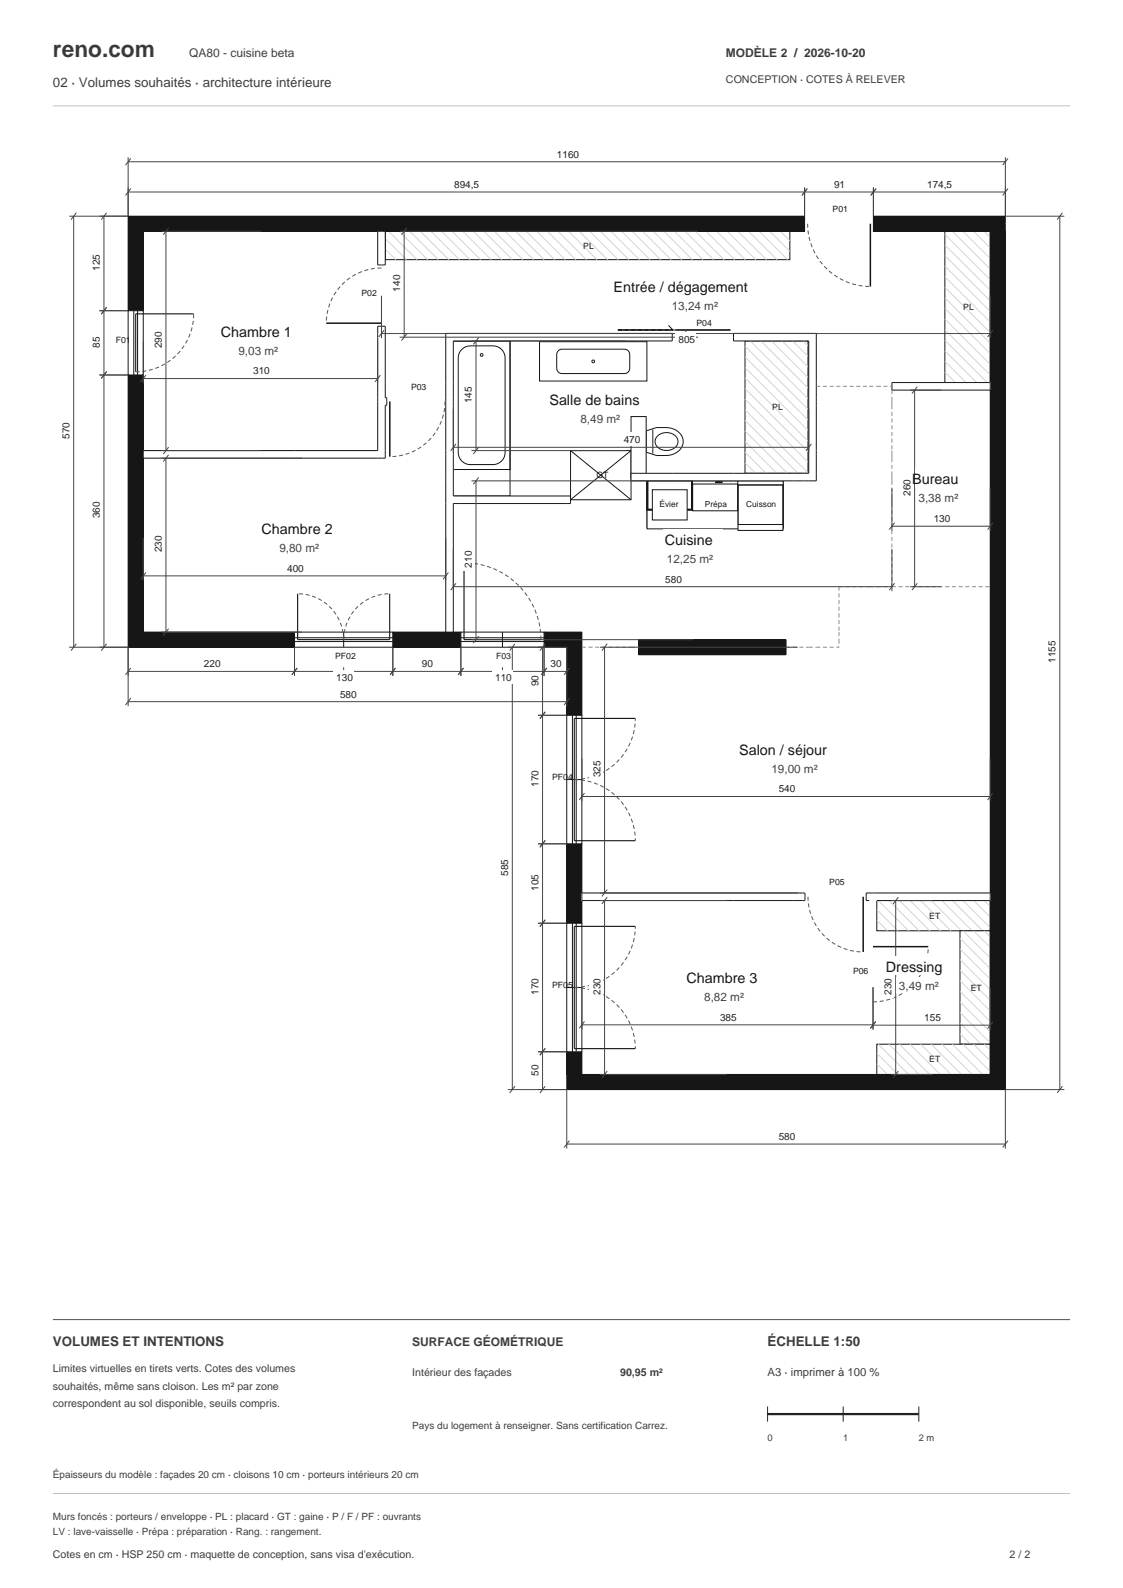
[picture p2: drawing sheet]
<svg xmlns="http://www.w3.org/2000/svg" width="297mm" height="420mm" viewBox="0 0 297 420" stroke-linecap="round" stroke-linejoin="round" font-family="sans-serif">
<path d="M14 28h269" fill="none" stroke="#bdc5bc" stroke-width=".26"/>
<path d="M35.9 59.2h228v227h-112v-117h-116z" fill="#fff"/>
<path d="M150.9 119.2h16v13h-16z" fill="#fff" stroke="#151715" stroke-width=".26"/>
<path d="M150.9 119.2l16 13M166.9 119.2l-16 13" fill="none" stroke="#151715" stroke-width=".26"/>
<g fill="#fff" stroke="#151715" stroke-width=".26">
<path d="M119.9 90.2h15v34h-15z"/>
<path d="M122.1 92.4a3.2 3.2 0 0 1 2.3-.9h6a3.2 3.2 0 0 1 3.2 3.2v25a3.2 3.2 0 0 1-3.2 3.2h-6a3.2 3.2 0 0 1-3.2-3.2v-25a3.2 3.2 0 0 1 .9-2.3z"/>
</g>
<circle cx="127.4" cy="93.9" r=".36" fill="none" stroke="#151715" stroke-width=".26"/>
<g fill="#fff" stroke="#151715" stroke-width=".26">
<path d="M142.7 90.4h28.4v10.4h-28.4z"/>
<path d="M147.6 92.8l1-.4h16.5a1.4 1.4 0 0 1 1.4 1.4v3.6a1.4 1.4 0 0 1-1.4 1.4h-16.5a1.4 1.4 0 0 1-1.4-1.4v-3.6z"/>
</g>
<circle cx="156.9" cy="95.6" r=".36" fill="none" stroke="#151715" stroke-width=".26"/>
<g fill="#fff" stroke="#151715" stroke-width=".26">
<path d="M170.9 114a8.9 8.9 0 0 1 8-.2 3.4 3.4 0 0 1 1.7 3.6 3.4 3.4 0 0 1-2.8 2.8 9.9 9.9 0 0 1-6.9-.6z"/>
<path d="M173.8 115.4a3.4 3.4 0 0 1 5.5 1 2.95 2.95 0 0 1-4.4 2.5 2.14 2.14 0 0 1-1.1-3.5z"/>
</g>
<path d="M172.7 113.6v6.4" fill="none" stroke="#151715" stroke-width=".26"/>
<path d="M166.9 110.2h4v16h-4z" fill="#fff" stroke="#151715" stroke-width=".26"/>
<path d="M119.9 90.2h15v34h-15z" fill="none" stroke="#151715" stroke-width=".26"/>
<g fill="#fff" stroke="#151715" stroke-width=".26">
<path d="M119.9 124.2h15v7h-15z"/>
<path d="M197 90.2h16.7v35h-16.7z"/>
</g>
<g fill="none" stroke="#d2d6d0" stroke-width=".26">
<path d="M197 100l16.7 16.6M197 97.2l16.7 16.6M197 94.4l16.7 16.6M197 91.6l16.7 16.6M198.4 90.2l15.3 15.2M201.2 90.2l12.5 12.4M204 90.2l9.7 9.6M206.8 90.2l6.9 6.8M209.6 90.2l4.1 4M212.4 90.2l1.3 1.2M197 119.6l5.6 5.6M197 116.8l8.4 8.4"/>
<path d="M197 114l11.2 11.2M197 111.2l14 14M197 108.4l16.7 16.6M197 105.6l16.7 16.6M197 102.8l16.7 16.6M197 122.4l2.8 2.8"/>
</g>
<path d="M231.9 238.2h30v8h-30z" fill="#fff" stroke="#151715" stroke-width=".26"/>
<g fill="none" stroke="#d2d6d0" stroke-width=".26">
<path d="M232.3 238.2l8 8M235.1 238.2l8 8M237.9 238.2l8 8M240.7 238.2l8 8M243.5 238.2l8 8M246.3 238.2l8 8M249.1 238.2l8 8M251.9 238.2l8 8M254.7 238.2l7.2 7.2M257.5 238.2l4.4 4.4M260.3 238.2l1.6 1.6M231.9 243.4l2.8 2.8"/>
<path d="M231.9 240.6l5.6 5.6"/>
</g>
<path d="M253.9 246.2h8v30h-8z" fill="#fff" stroke="#151715" stroke-width=".26"/>
<g fill="none" stroke="#d2d6d0" stroke-width=".26">
<path d="M253.9 259.4l8 8M253.9 256.6l8 8M253.9 253.8l8 8M253.9 251l8 8M253.9 248.2l8 8M254.7 246.2l7.2 7.2M257.5 246.2l4.4 4.4M260.3 246.2l1.6 1.6M253.9 273.4l2.8 2.8M253.9 270.6l5.6 5.6M253.9 267.8l8 8M253.9 265l8 8"/>
<path d="M253.9 262.2l8 8"/>
</g>
<path d="M231.9 276.2h30v8h-30z" fill="#fff" stroke="#151715" stroke-width=".26"/>
<g fill="none" stroke="#d2d6d0" stroke-width=".26">
<path d="M231.9 278.6l5.6 5.6M232.3 276.2l8 8M235.1 276.2l8 8M237.9 276.2l8 8M240.7 276.2l8 8M243.5 276.2l8 8M246.3 276.2l8 8M249.1 276.2l8 8M251.9 276.2l8 8M254.7 276.2l7.2 7.2M257.5 276.2l4.4 4.4M260.3 276.2l1.6 1.6"/>
<path d="M231.9 281.4l2.8 2.8"/>
</g>
<path d="M101.9 61.2h107v7.5h-107z" fill="#fff" stroke="#151715" stroke-width=".26"/>
<g fill="none" stroke="#d2d6d0" stroke-width=".26">
<path d="M101.9 65.9l2.8 2.8M101.9 63.1l5.6 5.6M102.8 61.2l7.5 7.5M105.6 61.2l7.5 7.5M108.4 61.2l7.5 7.5M111.2 61.2l7.5 7.5M114 61.2l7.5 7.5M116.8 61.2l7.5 7.5M119.6 61.2l7.5 7.5M122.4 61.2l7.5 7.5M125.2 61.2l7.5 7.5M128 61.2l7.5 7.5"/>
<path d="M130.8 61.2l7.5 7.5M133.6 61.2l7.5 7.5M136.4 61.2l7.5 7.5M139.2 61.2l7.5 7.5M142 61.2l7.5 7.5M144.8 61.2l7.5 7.5M147.6 61.2l7.5 7.5M150.4 61.2l7.5 7.5M153.2 61.2l7.5 7.5M156 61.2l7.5 7.5M158.8 61.2l7.5 7.5M161.6 61.2l7.5 7.5"/>
<path d="M164.4 61.2l7.5 7.5M167.2 61.2l7.5 7.5M170 61.2l7.5 7.5M172.8 61.2l7.5 7.5M175.6 61.2l7.5 7.5M178.4 61.2l7.5 7.5M181.2 61.2l7.5 7.5M184 61.2l7.5 7.5M186.8 61.2l7.5 7.5M189.6 61.2l7.5 7.5M192.4 61.2l7.5 7.5M195.2 61.2l7.5 7.5"/>
<path d="M198 61.2l7.5 7.5M200.8 61.2l7.5 7.5M203.6 61.2l5.3 5.3M206.4 61.2l2.5 2.5"/>
</g>
<path d="M249.9 61.2h12v40h-12z" fill="#fff" stroke="#151715" stroke-width=".26"/>
<g fill="none" stroke="#d2d6d0" stroke-width=".26">
<path d="M249.9 78.8l12 12M249.9 76l12 12M249.9 73.2l12 12M249.9 70.4l12 12M249.9 67.6l12 12M249.9 64.8l12 12M249.9 62l12 12M251.9 61.2l10 10M254.7 61.2l7.2 7.2M257.5 61.2l4.4 4.4M260.3 61.2l1.6 1.6M249.9 98.4l2.8 2.8"/>
<path d="M249.9 95.6l5.6 5.6M249.9 92.8l8.4 8.4M249.9 90l11.2 11.2M249.9 87.2l12 12M249.9 84.4l12 12M249.9 81.6l12 12"/>
</g>
<g fill="#fff" stroke="#151715" stroke-width=".26">
<path d="M171.1 127.4h12v12.1h-12z"/>
<path d="M183.1 127.4h12v12.1h-12z"/>
<path d="M195.1 127.4h12v12.1h-12z"/>
<path d="M171.1 127.2h36v12.7h-36z"/>
<path d="M176.6 128.1h1v5.7h-1z"/>
<path d="M195.2 128.2h11.9v12.1h-11.9z"/>
<path d="M195.2 128.3h11.8v10.4h-11.8z"/>
<path d="M171.1 127.2h12v7.7h-12z"/>
<path d="M183.1 127.2h12v7.7h-12z"/>
<path d="M183.2 128h11.9v7.1h-11.9z"/>
<path d="M189.6 127.4h1.1v.2h-1.1z"/>
<path d="M189.3 127.4h1.7v.2h-1.7z"/>
<path d="M171.1 134.7h12v.2h-12z"/>
<path d="M171.1 127.3h.3v7.5h-.3z"/>
<path d="M182.9 127.3h.2v7.5h-.2z"/>
<path d="M172.5 129.5h9.2v8h-9.2z"/>
</g>
<g fill="#151715">
<path d="M33.9 57.2h178.9v4h-178.9z"/>
<path d="M231 57.2h34.9v4h-34.9z"/>
<path d="M33.9 61.2h4v21h-4z"/>
</g>
<path d="M99.9 61.2h2v8.9h-2z" fill="#fff"/>
<path d="M261.9 61.2h4v223h-4z" fill="#151715"/>
<g fill="#fff">
<path d="M99.9 86.3h2v18.9h-2z"/>
<path d="M117.9 88.2h59.9v2h-59.9z"/>
<path d="M194 88.2h21.9v2h-21.9z"/>
<path d="M117.9 90.2h2v15h-2z"/>
<path d="M213.9 90.2h2v35h-2z"/>
</g>
<path d="M33.9 99.2h4v68h-4z" fill="#151715"/>
<g fill="#fff">
<path d="M235.9 101.2h26v2h-26z"/>
<path d="M99.9 105.2h1v2h-1z"/>
<path d="M100.9 105.2h1.4v2h-1.4z"/>
<path d="M117.9 105.2h.6v1h-.6z"/>
<path d="M118.5 105.2h1.4v2h-1.4z"/>
<path d="M117.9 106.2h.6v1h-.6z"/>
<path d="M99.9 107.2h2v12h-2z"/>
<path d="M117.9 107.2h2v24h-2z"/>
<path d="M37.9 119.2h64v2h-64z"/>
<path d="M166.9 125.2h49v2h-49z"/>
<path d="M117.9 131.2h1v2h-1z"/>
<path d="M118.9 131.2h32v2h-32z"/>
<path d="M117.9 133.2h2v34h-2z"/>
</g>
<g fill="#151715">
<path d="M33.9 167.2h44v4h-44z"/>
<path d="M103.9 167.2h18v4h-18z"/>
<path d="M143.9 167.2h10v4h-10z"/>
<path d="M168.9 169.2h39v4h-39z"/>
<path d="M149.9 171.2h4v18h-4z"/>
<path d="M149.9 223.2h4v21h-4z"/>
</g>
<g fill="#fff">
<path d="M153.9 236.2h59v2h-59z"/>
<path d="M229.1 236.2h32.8v2h-32.8z"/>
</g>
<g fill="#151715">
<path d="M149.9 278.2h4v6h-4z"/>
<path d="M149.9 284.2h116v4h-116z"/>
</g>
<g fill="none" stroke="#151715" stroke-width=".26">
<path d="M33.9 57.2h178.9v4h-174.9v21h-4zM231 57.2h34.9v231h-116v-10h4v6h108v-223h-30.9zM99.9 61.2v8.9h2v-8.9M33.9 99.2h4v68h40v4h-44zM194 88.2h21.9v39h-49v-2h47v-35h-19.9zM37.9 119.2h62v-32.9h2v18.9h.4v2h-.4v14h-64M261.9 101.2h-26v2h26M103.9 167.2h18v4h-18zM117.9 167.2v-79h59.9v2h-57.9v41h31v2h-31v34M143.9 167.2h10v22h-4v-18h-6zM168.9 169.2h39v4h-39zM149.9 223.2h4v21h-4z"/>
<path d="M153.9 236.2h59v2h-59M231.9 238.2h30M261.9 236.2h-32.8v2h.8"/>
</g>
<path d="M33.9 82.2h4v17h-4z" fill="#fff" stroke="#151715" stroke-width=".26"/>
<path d="M35.4 82.2v17M36.4 82.2v17" fill="none" stroke="#151715" stroke-width=".26"/>
<path d="M77.9 167.2h26v4h-26z" fill="#fff" stroke="#151715" stroke-width=".26"/>
<path d="M77.9 168.7h26M77.9 169.7h26M90.9 167.2v4" fill="none" stroke="#151715" stroke-width=".26"/>
<path d="M121.9 167.2h22v4h-22z" fill="#fff" stroke="#151715" stroke-width=".26"/>
<path d="M121.9 168.7h22M121.9 169.7h22M132.9 167.2v4" fill="none" stroke="#151715" stroke-width=".26"/>
<path d="M149.9 189.2h4v34h-4z" fill="#fff" stroke="#151715" stroke-width=".26"/>
<path d="M151.4 189.2v34M152.4 189.2v34M149.9 206.2h4" fill="none" stroke="#151715" stroke-width=".26"/>
<path d="M149.9 244.2h4v34h-4z" fill="#fff" stroke="#151715" stroke-width=".26"/>
<path d="M176.8 86.1l1.2 1.2M151.4 244.2v34M152.4 244.2v34M149.9 261.2h4" fill="none" stroke="#151715" stroke-width=".26"/>
<path d="M163.4 87.3h14.6M178.6 87.3h14.6" fill="none" stroke="#151715" stroke-width=".44"/>
<path d="M230.2 59.2v16.6M86.3 85.5h14.6M103.1 106.2v14.6M228.3 237.2v14.6M230.9 250.4h14.6" fill="none" stroke="#151715" stroke-width=".4"/>
<g fill="none" stroke="#555" stroke-width=".26" stroke-dasharray="1.1 .7" stroke-linecap="butt">
<path d="M213.6 59.2a16.6 16.6 0 0 0 16.6 16.6M100.9 70.9a14.6 14.6 0 0 0-14.6 14.6M35.9 98.3a15.3 15.3 0 0 0 15.3-15.3M117.7 106.2a14.6 14.6 0 0 1-14.6 14.6M90.9 169.2a12.1 12.1 0 0 0-12.2-12.2M90.9 169.2a12.1 12.1 0 0 1 12.2-12.2M143.1 169.2a20.3 20.3 0 0 0-20.4-20.4M151.9 206.1a16.1 16.1 0 0 0 16.1-16.1M151.9 206.2a16.1 16.1 0 0 1 16.1 16.1M213.7 237.2a14.6 14.6 0 0 0 14.6 14.6M151.9 261.1a16.1 16.1 0 0 0 16.1-16.1M151.9 261.2a16.1 16.1 0 0 1 16.1 16.1"/>
<path d="M230.9 265a14.6 14.6 0 0 0 14.6-14.6"/>
</g>
<path d="M51.2 83h-15.3v15.3M78.7 157v12.2h24.4v-12.2M122.7 148.8v20.4h20.4M168 190h-16.1v32.3h16.1M168 245h-16.1v32.3h16.1" fill="none" stroke="#151715" stroke-width=".3"/>
<path d="M178.6 87.3h-15.2" fill="none" stroke="#151715" stroke-width=".26" stroke-dasharray="1.1 .7" stroke-linecap="butt"/>
<g fill="none" stroke="#444" stroke-width=".26">
<path d="M19.5 57.2v114M20.2 56.3l-1.4 1.8M27.5 57.2v114M28.2 56.3l-1.4 1.8M33.9 41.6v15.6h-15.6M33.9 50.8h232M33.9 42.8h232M34.6 49.9l-1.4 1.8M34.6 41.9l-1.4 1.8M212.8 49.6v7.6M213.5 49.9l-1.4 1.8M231 49.6v7.6"/>
<path d="M231.7 49.9l-1.4 1.8M265.9 41.6v15.6h15.6M266.6 49.9l-1.4 1.8M266.6 41.9l-1.4 1.8M280.3 57.2v231M281 56.3l-1.4 1.8M42.7 61.2h26.3M43.9 61.2v58M44.6 60.3l-1.4 1.8M100.9 78.2v11.2M105.7 61.2h78.9M106.9 61.2v28"/>
<path d="M107.6 60.3l-1.4 1.8M261.9 78.2v11.2M26.3 82.2h7.6M26.3 99.2h7.6M28.2 81.3l-1.4 1.8M28.2 98.3l-1.4 1.8M37.9 90.1v11.2M38.6 99.2l-1.4 1.8M99.9 90.1v11.2M100.6 99.2l-1.4 1.8M100.9 88.2h161M101.6 87.3l-1.4 1.8"/>
<path d="M105.7 89.2h78.9M107.6 88.3l-1.4 1.8M124.7 90.2h40.8M125.9 90.2v29M126.6 89.3l-1.4 1.8M181.4 87.1v3.6M262.6 87.3l-1.4 1.8M37.9 100.1h62M42.7 119.2h26.3M44.6 118.3l-1.4 1.8M119.9 108.3v11.2M119.9 118.3h94"/>
<path d="M120.6 117.4l-1.4 1.8M124.7 119.2h40.8M126.6 118.3l-1.4 1.8M213.9 108.3v11.2M214.6 117.4l-1.4 1.8M240.7 103.2h8.2M241.9 103.2v52M242.6 102.3l-1.4 1.8M42.7 121.2h37.1M43.9 121.2v46M44.6 120.3l-1.4 1.8M124.7 127.2h58.6"/>
<path d="M125.9 127.2v42M126.6 126.3l-1.4 1.8M235.9 129.2v11.2M235.9 139.2h26M236.6 138.3l-1.4 1.8M261.9 129.2v11.2M262.6 138.3l-1.4 1.8M37.9 142.3v11.2M37.9 152.3h80M38.6 151.4l-1.4 1.8M117.9 142.3v11.2M118.6 151.4l-1.4 1.8"/>
<path d="M119.9 145.2v11.2M119.9 155.2h116M120.6 154.3l-1.4 1.8M235.9 145.2v11.2M236.6 154.3l-1.4 1.8M240.7 155.2h8.2M242.6 154.3l-1.4 1.8M18.3 171.2h15.6v15.6M20.2 170.3l-1.4 1.8M28.2 170.3l-1.4 1.8M33.9 177.6h116M34.6 176.7l-1.4 1.8"/>
<path d="M42.7 167.2h37.1M44.6 166.3l-1.4 1.8M77.9 171.2v7.6M78.6 176.7l-1.4 1.8M90.9 176.5v3.6M103.9 171.2v7.6M104.6 176.7l-1.4 1.8M121.9 171.2v7.6M122.6 176.7l-1.4 1.8M124.7 169.2h58.6M126.6 168.3l-1.4 1.8M132.9 176.5v3.6"/>
<path d="M134.3 171.2h15.6v15.6M135.5 171.2v117M136.2 170.3l-1.4 1.8M143.5 171.2v117M143.9 171.2v7.6M144.2 170.3l-1.4 1.8M144.6 176.7l-1.4 1.8M150.6 176.7l-1.4 1.8M158.7 171.2h52.3M159.9 171.2v65M160.6 170.3l-1.4 1.8M33.9 185.6h116"/>
<path d="M34.6 184.7l-1.4 1.8M142.3 189.2h7.6M144.2 188.3l-1.4 1.8M150.6 184.7l-1.4 1.8M153.9 200.7v11.2M153.9 210.7h108M154.6 209.8l-1.4 1.8M261.9 200.7v11.2M262.6 209.8l-1.4 1.8M142.3 223.2h7.6M144.2 222.3l-1.4 1.8M158.7 236.2h52.3"/>
<path d="M158.7 238.2h33.5M159.9 238.2v46M160.6 235.3l-1.4 1.8M160.6 237.3l-1.4 1.8M235.7 238.2h11M236.9 238.2v46M237.6 237.3l-1.4 1.8M142.3 244.2h7.6M144.2 243.3l-1.4 1.8M142.3 278.2h7.6M144.2 277.3l-1.4 1.8M153.9 261.1v11.2"/>
<path d="M153.9 271.1h77M154.6 270.2l-1.4 1.8M230.9 261.1v11.2M230.9 271.1h31M231.6 270.2l-1.4 1.8M261.9 261.1v11.2M262.6 270.2l-1.4 1.8M134.3 288.2h15.6v15.6M136.2 287.3l-1.4 1.8M144.2 287.3l-1.4 1.8M158.7 284.2h33.5M160.6 283.3l-1.4 1.8"/>
<path d="M235.7 284.2h11M237.6 283.3l-1.4 1.8M281 287.3l-1.4 1.8M281.5 288.2h-15.6v15.6M149.9 302.6h116M150.6 301.7l-1.4 1.8M266.6 301.7l-1.4 1.8"/>
</g>
<g fill="none" stroke="#7c9382" stroke-width=".26" stroke-dasharray="1.1 .7" stroke-linecap="butt">
<path d="M215.9 102.2h14M229.9 102.2h2M231.9 102.2h4M235.9 103.2v2M235.9 105.2v1M235.9 106.2v1M235.9 107.2v12M235.9 119.2v1M235.9 120.2v1M235.9 121.2v4M235.9 125.2v1M235.9 126.2v1"/>
<path d="M235.9 127.2v4M235.9 131.2v1M235.9 132.2v1M235.9 133.2v22M221.9 155.2h8M221.9 155.2v12M229.9 155.2h2M231.9 155.2h4M235.9 155.2h26M153.9 171.2h13M166.9 171.2h2M207.9 171.2h6"/>
<path d="M213.9 171.2h2M215.9 171.2h6M221.9 167.2v2M221.9 169.2v2"/>
</g>
<g fill="#fff">
<path d="M66.2 96.1h5.4v3.6h-5.4z"/>
<path d="M39.9 87.5h3.5v5.4h-3.5z"/>
<path d="M75.2 148.3h5.4v3.5h-5.4z"/>
<path d="M39.9 141.5h3.5v5.4h-3.5z"/>
<path d="M164.2 114.3h5.4v3.5h-5.4z"/>
<path d="M121.9 102h3.5v5.4h-3.5z"/>
<path d="M178.7 87.8h5.4v3.5h-5.4z"/>
<path d="M102.9 72.5h3.5v5.4h-3.5z"/>
<path d="M246.2 135.2h5.4v3.5h-5.4z"/>
<path d="M237.9 126.5h3.5v5.4h-3.5z"/>
<path d="M175.2 151.2h5.4v3.5h-5.4z"/>
<path d="M121.9 145.5h3.5v5.4h-3.5z"/>
<path d="M205.2 206.7h5.4v3.5h-5.4z"/>
<path d="M155.9 201h3.5v5.4h-3.5z"/>
<path d="M189.7 267.1h5.4v3.5h-5.4z"/>
<path d="M155.9 258.5h3.5v5.4h-3.5z"/>
<path d="M243.7 267.2h5.4v3.5h-5.4z"/>
<path d="M232.9 258.5h3.5v5.4h-3.5z"/>
<path d="M119.1 46.8h8.5v3.5h-8.5z"/>
<path d="M219.9 46.8h4v3.5h-4z"/>
<path d="M244.2 46.8h8.5v3.5h-8.5z"/>
<path d="M146.4 38.8h7v3.5h-7z"/>
<path d="M23.5 67h3.5v5.4h-3.5z"/>
<path d="M23.5 88.7h3.5v3.9h-3.5z"/>
<path d="M23.5 132.5h3.5v5.4h-3.5z"/>
<path d="M15.5 111.5h3.5v5.4h-3.5z"/>
<path d="M53.2 173.6h5.4v3.5h-5.4z"/>
<path d="M88.2 177.2h5.4v3.5h-5.4z"/>
<path d="M110.9 173.6h4v3.5h-4z"/>
<path d="M130.2 177.2h5.4v3.5h-5.4z"/>
<path d="M144.9 173.6h4v3.5h-4z"/>
<path d="M89.2 181.6h5.4v3.5h-5.4z"/>
<path d="M139.5 178.2h3.5v3.9h-3.5z"/>
<path d="M139.5 203.5h3.5v5.4h-3.5z"/>
<path d="M139.5 231h3.5v5.4h-3.5z"/>
<path d="M139.5 258.5h3.5v5.4h-3.5z"/>
<path d="M139.5 281.2h3.5v3.9h-3.5z"/>
<path d="M131.5 227h3.5v5.4h-3.5z"/>
<path d="M276.3 169.2h3.5v7h-3.5z"/>
<path d="M205.2 298.6h5.4v3.5h-5.4z"/>
<path d="M59 85h20.1v4.9h-20.1z"/>
<path d="M62.5 90.5h13.1v4h-13.1z"/>
<path d="M69.8 137.2h20.1v4.9h-20.1z"/>
<path d="M73.3 142.7h13.1v4h-13.1z"/>
<path d="M144.1 103.2h30.7v4.9h-30.7z"/>
<path d="M153 108.7h13v4h-13z"/>
<path d="M164 73.1h41.3v4.9h-41.3z"/>
<path d="M177.2 78.6h14.8v4h-14.8z"/>
<path d="M242.1 124h13.6v5h-13.6z"/>
<path d="M242.4 129.6h13v4h-13z"/>
<path d="M175.5 140h15.7v5h-15.7z"/>
<path d="M176 145.6h14.7v4h-14.7z"/>
<path d="M195.6 195.5h30.7v4.9h-30.7z"/>
<path d="M203.6 201.1h14.8v4h-14.8z"/>
<path d="M182.2 255.9h20v4.9h-20z"/>
<path d="M185.7 261.4h13v4.1h-13z"/>
<path d="M234.7 253h18v4.9h-18z"/>
<path d="M237.2 258.5h13v4.1h-13z"/>
</g>
<path d="M14 349h269" fill="none" stroke="#53695b" stroke-width=".3"/>
<path d="M203 374h40" fill="none" stroke="#222" stroke-width=".6" stroke-linecap="butt"/>
<path d="M203 372v4M223 372v4M243 372v4" fill="none" stroke="#222" stroke-width=".26"/>
<path d="M14 395h269" fill="none" stroke="#bdc5bc" stroke-width=".26"/>
<text font-size="6" fill="#344339" x="14" y="15">reno.com</text>
<g font-size="3.8" fill="#151715">
<text x="162.3" y="77.1">Entrée / dégagement</text>
<text x="58.4" y="89">Chambre 1</text>
<text x="145.3" y="107.2">Salle de bains</text>
<text x="241.3" y="128.1">Bureau</text>
<text x="69.2" y="141.2">Chambre 2</text>
<text x="175.8" y="144.1">Cuisine</text>
<text x="195.5" y="199.6">Salon / séjour</text>
<text x="234.3" y="257">Dressing</text>
<text x="181.5" y="260">Chambre 3</text>
</g>
<g font-size="3.5" fill="#344339">
<text x="14" y="23">02 · Volumes souhaités · architecture intérieure</text>
<text x="14" y="356">VOLUMES ET INTENTIONS</text>
<text x="203" y="356">ÉCHELLE 1:50</text>
</g>
<g font-size="3.2" fill="#344339">
<text x="50" y="15">QA80 - cuisine beta</text>
<text x="192" y="15">MODÈLE 2 / 2026-10-20</text>
<text x="109" y="356">SURFACE GÉOMÉTRIQUE</text>
</g>
<g font-size="3.1" fill="#444">
<text x="177.6" y="81.9">13,24 m²</text>
<text x="63.1" y="93.8">9,03 m²</text>
<text x="153.5" y="112">8,49 m²</text>
<text x="242.9" y="132.9">3,38 m²</text>
<text x="73.9" y="146">9,80 m²</text>
<text x="176.4" y="148.9">12,25 m²</text>
<text x="204" y="204.4">19,00 m²</text>
<text x="237.7" y="261.8">3,49 m²</text>
<text x="186.2" y="264.8">8,82 m²</text>
</g>
<text font-size="3" fill="#344339" x="203" y="364">A3 · imprimer à 100 %</text>
<g font-size="2.8" fill="#344339">
<text x="192" y="22">CONCEPTION · COTES À RELEVER</text>
<text x="14" y="363">Limites virtuelles en tirets verts. Cotes des volumes</text>
<text x="109" y="364">Intérieur des façades</text>
<text x="164" y="364">90,95 m²</text>
<text x="14" y="367.5">souhaités, même sans cloison. Les m² par zone</text>
<text x="14" y="372">correspondent au sol disponible, seuils compris.</text>
<text x="14" y="412">Cotes en cm · HSP 250 cm · maquette de conception, sans visa d'exécution.</text>
<text x="267" y="412">2 / 2</text>
</g>
<g font-size="2.6" fill="#222">
<text x="147.3" y="41.7">1160</text>
<text x="120.1" y="49.7">894,5</text>
<text x="220.6" y="49.7">91</text>
<text x="245.2" y="49.7">174,5</text>
<text x="26.4" y="71.6" transform="rotate(-90 26.4 71.6)">125</text>
<text x="105.8" y="77.1" transform="rotate(-90 105.8 77.1)">140</text>
<text x="26.4" y="92" transform="rotate(-90 26.4 92)">85</text>
<text x="42.8" y="92.1" transform="rotate(-90 42.8 92.1)">290</text>
<text x="179.4" y="90.7">805</text>
<text x="66.9" y="99">310</text>
<text x="124.8" y="106.6" transform="rotate(-90 124.8 106.6)">145</text>
<text x="18.4" y="116.1" transform="rotate(-90 18.4 116.1)">570</text>
<text x="164.9" y="117.2">470</text>
<text x="240.8" y="131.1" transform="rotate(-90 240.8 131.1)">260</text>
<text x="26.4" y="137.1" transform="rotate(-90 26.4 137.1)">360</text>
<text x="246.9" y="138.1">130</text>
<text x="42.8" y="146.1" transform="rotate(-90 42.8 146.1)">230</text>
<text x="75.9" y="151.2">400</text>
<text x="124.8" y="150.1" transform="rotate(-90 124.8 150.1)">210</text>
<text x="175.9" y="154.1">580</text>
<text x="53.9" y="176.5">220</text>
<text x="111.6" y="176.5">90</text>
<text x="145.6" y="176.5">30</text>
<text x="279.2" y="175.3" transform="rotate(-90 279.2 175.3)">1155</text>
<text x="88.9" y="180.1">130</text>
<text x="89.9" y="184.5">580</text>
<text x="130.9" y="180.1">110</text>
<text x="142.4" y="181.5" transform="rotate(-90 142.4 181.5)">90</text>
<text x="142.4" y="208.1" transform="rotate(-90 142.4 208.1)">170</text>
<text x="158.8" y="205.6" transform="rotate(-90 158.8 205.6)">325</text>
<text x="205.9" y="209.6">540</text>
<text x="134.4" y="231.6" transform="rotate(-90 134.4 231.6)">585</text>
<text x="142.4" y="235.6" transform="rotate(-90 142.4 235.6)">105</text>
<text x="142.4" y="263.1" transform="rotate(-90 142.4 263.1)">170</text>
<text x="158.8" y="263.1" transform="rotate(-90 158.8 263.1)">230</text>
<text x="235.8" y="263.1" transform="rotate(-90 235.8 263.1)">230</text>
<text x="190.4" y="270">385</text>
<text x="244.4" y="270">155</text>
<text x="142.4" y="284.5" transform="rotate(-90 142.4 284.5)">50</text>
<text x="205.9" y="301.5">580</text>
</g>
<g font-size="2.6" fill="#344339">
<text x="109" y="378">Pays du logement à renseigner. Sans certification Carrez.</text>
<text x="14" y="391">Épaisseurs du modèle : façades 20 cm · cloisons 10 cm · porteurs intérieurs 20 cm</text>
<text x="14" y="402">Murs foncés : porteurs / enveloppe · PL : placard · GT : gaine · P / F / PF : ouvrants</text>
<text x="14" y="406">LV : lave-vaisselle · Prépa : préparation · Rang. : rangement.</text>
</g>
<g font-size="2.5" fill="#344339">
<text x="203" y="381">0</text>
<text x="223" y="381">1</text>
<text x="243" y="381">2 m</text>
</g>
<g font-size="2.3" fill="#151715">
<text x="220.2" y="56.2">P01</text>
<text x="154.3" y="65.7">PL</text>
<text x="95.6" y="78.2">P02</text>
<text x="254.8" y="82">PL</text>
<text x="184.2" y="86.2">P04</text>
<text x="30.6" y="90.7">F01</text>
<text x="108.7" y="103.2">P03</text>
<text x="204.2" y="108.5">PL</text>
<text x="157.8" y="126.5">GT</text>
<text x="88.6" y="174.2">PF02</text>
<text x="131.2" y="174.2">F03</text>
<text x="146" y="206.2">PF04</text>
<text x="219.3" y="234.2">P05</text>
<text x="245.8" y="243">ET</text>
<text x="225.6" y="257.7">P06</text>
<text x="146" y="261.2">PF05</text>
<text x="256.8" y="262">ET</text>
<text x="245.8" y="281">ET</text>
</g>
<g font-size="2.2" fill="#151715">
<text x="174.4" y="134.1">Évier</text>
<text x="186.4" y="134.1">Prépa</text>
<text x="197.4" y="134.1">Cuisson</text>
</g>
</svg>
